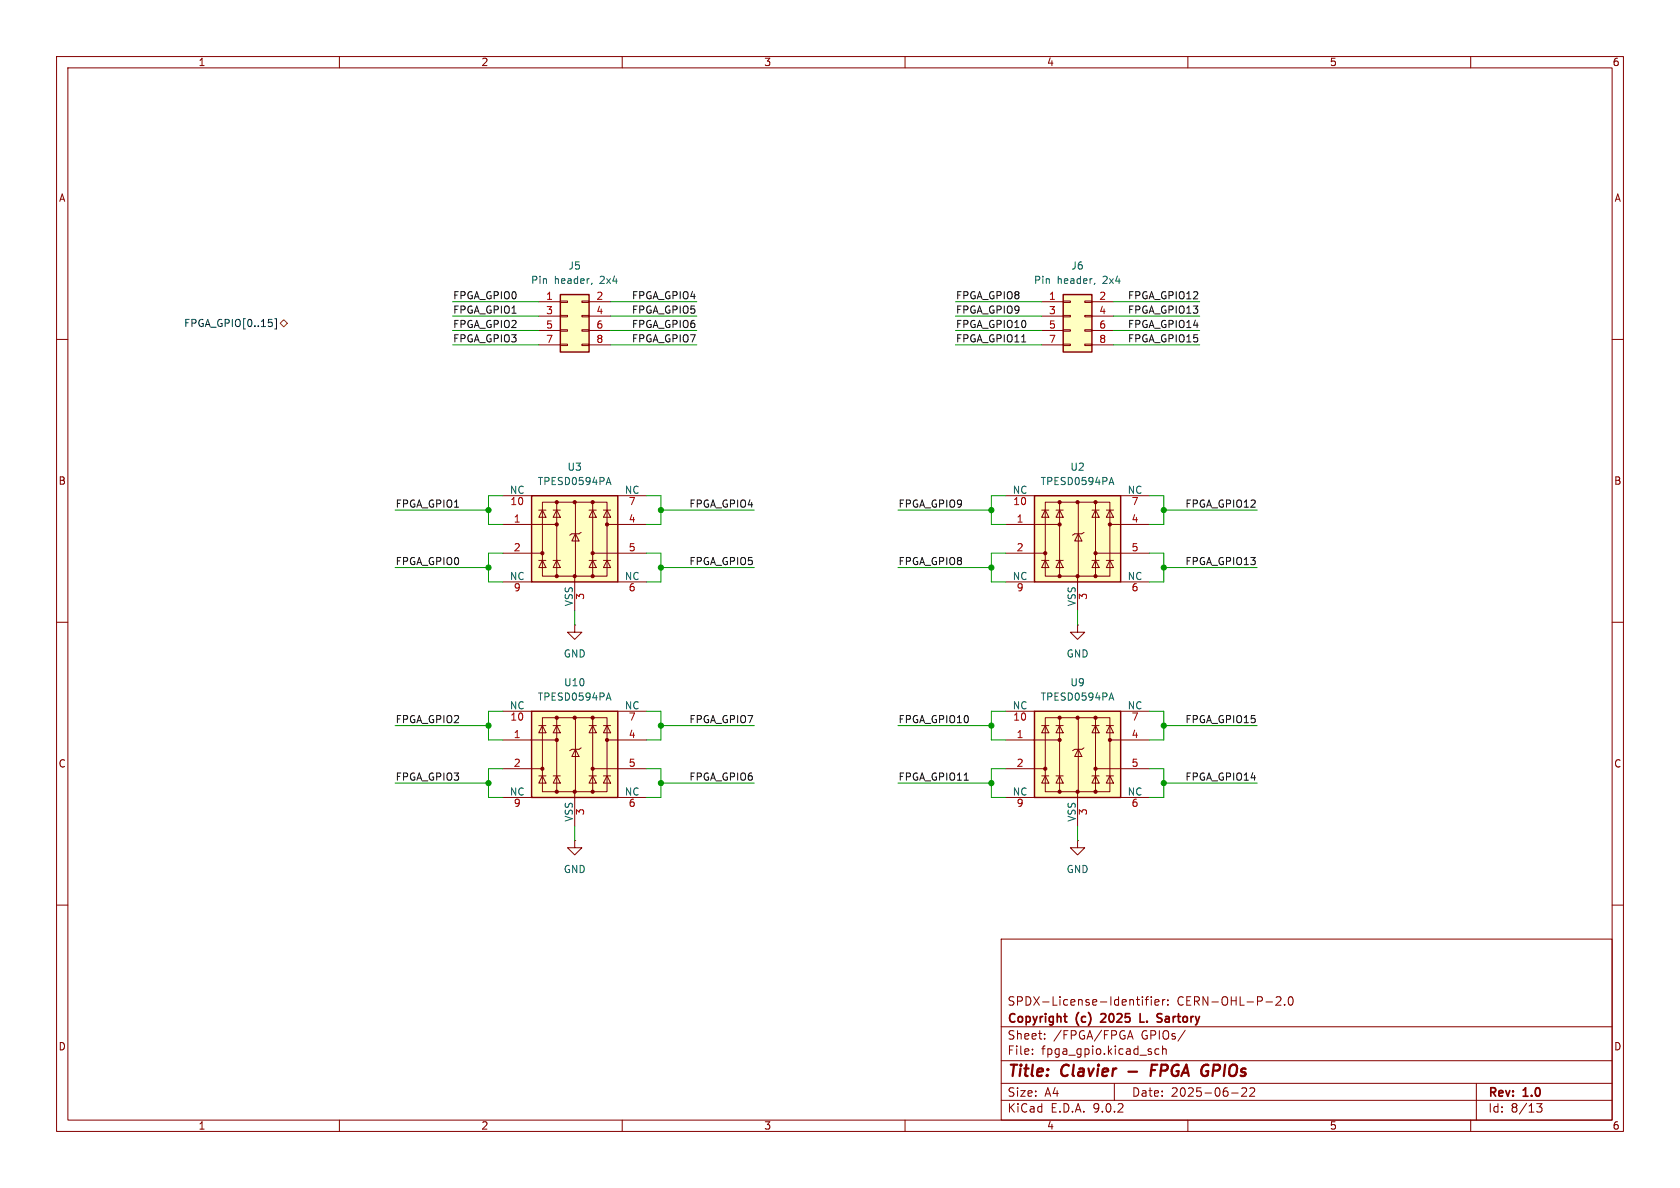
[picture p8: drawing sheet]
<svg xmlns="http://www.w3.org/2000/svg" width="297mm" height="210mm" viewBox="0 0 297 210" stroke-linecap="round" stroke-linejoin="round" font-family="sans-serif">
<g fill="none" stroke="#840000" stroke-width=".18">
<path d="M10 10h277v190h-277zM12 12h273v186h-273zM60 10v2M110 10v2M160 10v2M210 10v2M260 10v2M10 60h2M285 60h2M10 110h2M285 110h2M10 160h2"/>
<path d="M177 166h108v32h-108zM200.9 176.7h.6M201.3 177.7h.2M202 176.2v.1M202 176.7v1M202.5 176.7h.5M203 176.2l-.3 .2v1.3M203.5 176.2v.1M203.5 176.7v1M204.2 177.2l.7-.1-.1-.3-.4-.1-.2 .2v.7h.6M205.5 176.7v1M206 176.7l-.3 .1-.2 .2"/>
<path d="M206.5 177.6v.1M206.5 176.8v.1M225.6 176.3l.6-.1 .2 .1 .1 .3-1 1.1h1M227.1 177.6v.1M227.9 176.3l.2-.1a.81 .81 0 0 1 .6 .6 .81 .81 0 0 1-.3 .8l-.2 .1a.81 .81 0 0 1-.3-1.4zM285 160h2M60 198v2M110 198v2M160 198v2M177 194.5h108M177 191.5h108M177 187.5h108"/>
<path d="M177 181.5h108M182.5 186.3v.1M182.5 185.5v.1M184.7 183.6v.1M184.7 182.8v.1M197 191.5v3M199.3 183.7l.5-1.5 .5 1.5M199.5 183.3h.7M204.9 185.5l-.4-.1-.3 .3v.4l.1 .2h.6M205.5 185.5l.2-.1 .4 .1 .1 .9M205.5 184.9v1.5M209.5 182.1l-1.3 2"/>
<path d="M210 198v2M217.7 193.2h1.2M219.5 192.4l.6-.1 .2 .1 .1 .3-.9 1.1h.9M221 192.4l.5-.1 .2 .1 .1 .3-.9 1.1h.9M260 198v2M261 191.5v6.5M271.7 195.1h.9l-.5 .6 .4 .1v.7l-.2 .1-.6-.1"/>
</g>
<path d="M199.5 189.4h1.5M203.5 189.2h.7M204.6 188.2h-1l-.2 2" fill="none" stroke="#840000" stroke-width=".4"/>
<path d="M188.1 179.7h.5M194.7 179.3h-.1M195.4 179.8l-.8 .9h.9M201.6 179.2v1.5h.7M205.1 180l.3 .3-.1 .2-.2 .2M205.2 179.2l.2 .1M188.5 180.7h.1" fill="none" stroke="#840000" stroke-width=".3"/>
<path d="M99.1 52.1h5v10.1h-5z" fill="#ffffc2"/>
<path d="M99.1 52.1h5v10.1h-5z" fill="none" stroke="#840000" stroke-width=".25"/>
<g fill="none" stroke="#840000" stroke-width=".18">
<path d="M95.2 53.3h3.9M95.2 55.9h3.9M95.2 58.4h3.9M99.1 53.2h1.2v.3h-1.2zM99.1 55.8h1.2v.2h-1.2zM99.1 58.3h1.2v.2h-1.2zM102.9 53.2h1.2v.3h-1.2zM102.9 55.8h1.2v.2h-1.2zM102.9 58.3h1.2v.2h-1.2zM104.1 53.3h3.8M104.1 55.9h3.8M104.1 58.4h3.8"/>
<path d="M95.2 61h3.9M99.1 60.8h1.2v.3h-1.2zM102.9 60.8h1.2v.3h-1.2zM104.1 61h3.8"/>
</g>
<path d="M104.7 50l-.2 .3" fill="none" stroke="#006464" stroke-width=".18"/>
<path d="M94 125.7h15.2v15.3h-15.2z" fill="#ffffc2"/>
<g fill="none" stroke="#840000" stroke-width=".18">
<path d="M101.6 110.5v1.3h1.3l-1.3 1.2-1.3-1.2h1.3M101.6 110.5h.1M88.9 130.8h9.5M88.9 135.9h7M88.9 125.7h5.1M95.2 128.3h1.3M95.2 137.2h1.3M95.9 126.9h11.4v13.1h-11.4zM95.9 128.3l.6 1.2h-1.3zM95.9 137.2l.6 1.2h-1.3zM97.8 128.3h1.3M97.8 137.2h1.3"/>
<path d="M98.4 128.3l.7 1.2h-1.3zM98.4 137.2l.7 1.2h-1.3zM98.4 126.9v13.1M101.6 140v6.1M101.7 132.5l.7 1.2h-1.3zM101.7 126.9v13.1M102.7 132.2l-.3 .3h-1.3l-.4 .2M104.1 128.3h1.3M104.1 137.2h1.3M104.8 128.3l.6 1.2h-1.3zM104.8 137.2l.6 1.2h-1.3zM104.8 126.9v13.1"/>
<path d="M104.8 135.9h9.5M106.7 128.3h1.2M106.7 137.2h1.2M107.3 128.3l.6 1.2h-1.2zM107.3 137.2l.6 1.2h-1.2zM107.3 130.8h7M109.2 125.7h5.1M88.9 141h5.1M109.2 141h5.1M190.5 148.6v1.3h1.3l-1.3 1.2-1.3-1.2h1.3M190.5 148.6h.1"/>
</g>
<path d="M94 125.7h15.2v15.3h-15.2z" fill="none" stroke="#840000" stroke-width=".25"/>
<g fill="#840000" stroke="#840000" stroke-width=".18">
<circle cx="95.9" cy="135.9" r=".28"/>
<circle cx="98.4" cy="126.9" r=".28"/>
<circle cx="98.4" cy="130.8" r=".28"/>
<circle cx="98.4" cy="140" r=".28"/>
<circle cx="101.6" cy="126.9" r=".28"/>
<circle cx="101.6" cy="140" r=".28"/>
<circle cx="104.8" cy="126.9" r=".28"/>
<circle cx="104.8" cy="135.9" r=".28"/>
<circle cx="104.8" cy="140" r=".28"/>
<circle cx="107.3" cy="130.8" r=".28"/>
</g>
<path d="M107.3 123.4h.6M107.6 122.5l.4 1.3" fill="none" stroke="#006464" stroke-width=".18"/>
<path d="M188 52.1h5v10.1h-5z" fill="#ffffc2"/>
<path d="M188 52.1h5v10.1h-5z" fill="none" stroke="#840000" stroke-width=".25"/>
<g fill="none" stroke="#840000" stroke-width=".18">
<path d="M184.1 53.3h3.9M184.1 55.9h3.9M184.1 58.4h3.9M188 53.2h1.2v.3h-1.2zM188 55.8h1.2v.2h-1.2zM188 58.3h1.2v.2h-1.2zM191.8 53.2h1.2v.3h-1.2zM191.8 55.8h1.2v.2h-1.2zM191.8 58.3h1.2v.2h-1.2zM193 53.3h3.8M193 55.9h3.8M193 58.4h3.8"/>
<path d="M184.1 61h3.9M188 60.8h1.2v.3h-1.2zM191.8 60.8h1.2v.3h-1.2zM193 61h3.8M190.5 110.5v1.3h1.3l-1.3 1.2-1.3-1.2h1.3M190.5 110.5h.1M101.6 148.6v1.3h1.3l-1.3 1.2-1.3-1.2h1.3M101.6 148.6h.1"/>
</g>
<path d="M193.6 50l-.2 .3" fill="none" stroke="#006464" stroke-width=".18"/>
<path d="M182.9 87.6h15.2v15.3h-15.2z" fill="#ffffc2"/>
<g fill="none" stroke="#840000" stroke-width=".18">
<path d="M177.8 92.7h9.5M177.8 97.8h7M177.8 87.6h5.1M184.1 90.2h1.3M184.1 99.1h1.3M184.8 88.8h11.4v13.1h-11.4zM184.8 90.2l.6 1.2h-1.3zM184.8 99.1l.6 1.2h-1.3zM186.7 90.2h1.3M186.7 99.1h1.3M187.3 90.2l.7 1.2h-1.3zM187.3 99.1l.7 1.2h-1.3z"/>
<path d="M187.3 88.8v13.1M190.6 94.4l.7 1.2h-1.3zM190.6 88.8v13.1M191.6 94.1l-.3 .3h-1.3l-.4 .2M193 90.2h1.3M193 99.1h1.3M193.7 90.2l.6 1.2h-1.3zM193.7 99.1l.6 1.2h-1.3zM193.7 88.8v13.1M193.7 97.8h9.5M195.6 90.2h1.2M195.6 99.1h1.2"/>
<path d="M196.2 90.2l.6 1.2h-1.2zM196.2 99.1l.6 1.2h-1.2zM196.2 92.7h7M198.1 87.6h5.1M177.8 102.9h5.1M190.5 101.9v6.1M198.1 102.9h5.1"/>
</g>
<path d="M182.9 87.6h15.2v15.3h-15.2z" fill="none" stroke="#840000" stroke-width=".25"/>
<g fill="#840000" stroke="#840000" stroke-width=".18">
<circle cx="184.8" cy="97.8" r=".28"/>
<circle cx="187.3" cy="88.8" r=".28"/>
<circle cx="187.3" cy="92.7" r=".28"/>
<circle cx="187.3" cy="101.9" r=".28"/>
<circle cx="190.5" cy="88.8" r=".28"/>
<circle cx="190.5" cy="101.9" r=".28"/>
<circle cx="193.7" cy="88.8" r=".28"/>
<circle cx="193.7" cy="97.8" r=".28"/>
<circle cx="193.7" cy="101.9" r=".28"/>
<circle cx="196.2" cy="92.7" r=".28"/>
</g>
<path d="M196.2 85.3h.6M196.5 84.4l.4 1.3" fill="none" stroke="#006464" stroke-width=".18"/>
<path d="M182.9 125.7h15.2v15.3h-15.2z" fill="#ffffc2"/>
<g fill="none" stroke="#840000" stroke-width=".18">
<path d="M177.8 130.8h9.5M177.8 135.9h7M177.8 125.7h5.1M184.1 128.3h1.3M184.1 137.2h1.3M184.8 126.9h11.4v13.1h-11.4zM184.8 128.3l.6 1.2h-1.3zM184.8 137.2l.6 1.2h-1.3zM186.7 128.3h1.3M186.7 137.2h1.3M187.3 128.3l.7 1.2h-1.3zM187.3 137.2l.7 1.2h-1.3z"/>
<path d="M187.3 126.9v13.1M190.5 140v6.1M190.6 132.5l.7 1.2h-1.3zM190.6 126.9v13.1M191.6 132.2l-.3 .3h-1.3l-.4 .2M193 128.3h1.3M193 137.2h1.3M193.7 128.3l.6 1.2h-1.3zM193.7 137.2l.6 1.2h-1.3zM193.7 126.9v13.1M193.7 135.9h9.5M195.6 128.3h1.2"/>
<path d="M195.6 137.2h1.2M196.2 128.3l.6 1.2h-1.2zM196.2 137.2l.6 1.2h-1.2zM196.2 130.8h7M198.1 125.7h5.1M177.8 141h5.1M198.1 141h5.1"/>
</g>
<path d="M182.9 125.7h15.2v15.3h-15.2z" fill="none" stroke="#840000" stroke-width=".25"/>
<g fill="#840000" stroke="#840000" stroke-width=".18">
<circle cx="184.8" cy="135.9" r=".28"/>
<circle cx="187.3" cy="126.9" r=".28"/>
<circle cx="187.3" cy="130.8" r=".28"/>
<circle cx="187.3" cy="140" r=".28"/>
<circle cx="190.5" cy="126.9" r=".28"/>
<circle cx="190.5" cy="140" r=".28"/>
<circle cx="193.7" cy="126.9" r=".28"/>
<circle cx="193.7" cy="135.9" r=".28"/>
<circle cx="193.7" cy="140" r=".28"/>
<circle cx="196.2" cy="130.8" r=".28"/>
</g>
<path d="M196.2 123.4h.6M196.5 122.5l.4 1.3" fill="none" stroke="#006464" stroke-width=".18"/>
<path d="M94 87.6h15.2v15.3h-15.2z" fill="#ffffc2"/>
<g fill="none" stroke="#840000" stroke-width=".18">
<path d="M88.9 92.7h9.5M88.9 97.8h7M88.9 87.6h5.1M95.2 90.2h1.3M95.2 99.1h1.3M95.9 88.8h11.4v13.1h-11.4zM95.9 90.2l.6 1.2h-1.3zM95.9 99.1l.6 1.2h-1.3zM97.8 90.2h1.3M97.8 99.1h1.3M98.4 90.2l.7 1.2h-1.3zM98.4 99.1l.7 1.2h-1.3z"/>
<path d="M98.4 88.8v13.1M101.7 94.4l.7 1.2h-1.3zM101.7 88.8v13.1M102.7 94.1l-.3 .3h-1.3l-.4 .2M104.1 90.2h1.3M104.1 99.1h1.3M104.8 90.2l.6 1.2h-1.3zM104.8 99.1l.6 1.2h-1.3zM104.8 88.8v13.1M104.8 97.8h9.5M106.7 90.2h1.2M106.7 99.1h1.2"/>
<path d="M107.3 90.2l.6 1.2h-1.2zM107.3 99.1l.6 1.2h-1.2zM107.3 92.7h7M109.2 87.6h5.1M88.9 102.9h5.1M101.6 101.9v6.1M109.2 102.9h5.1"/>
</g>
<path d="M94 87.6h15.2v15.3h-15.2z" fill="none" stroke="#840000" stroke-width=".25"/>
<g fill="#840000" stroke="#840000" stroke-width=".18">
<circle cx="95.9" cy="97.8" r=".28"/>
<circle cx="98.4" cy="88.8" r=".28"/>
<circle cx="98.4" cy="92.7" r=".28"/>
<circle cx="98.4" cy="101.9" r=".28"/>
<circle cx="101.6" cy="88.8" r=".28"/>
<circle cx="101.6" cy="101.9" r=".28"/>
<circle cx="104.8" cy="88.8" r=".28"/>
<circle cx="104.8" cy="97.8" r=".28"/>
<circle cx="104.8" cy="101.9" r=".28"/>
<circle cx="107.3" cy="92.7" r=".28"/>
</g>
<path d="M107.3 85.3h.6M107.6 84.4l.4 1.3" fill="none" stroke="#006464" stroke-width=".18"/>
<path d="M48.1 57.1v.5M48.6 56.3h.3v1.9h-.3" fill="none" stroke="#000084" stroke-width=".18"/>
<path d="M49.5 57.2l.7-.7 .6 .7-.6 .6z" fill="none" stroke="#725600" stroke-width=".18"/>
<g fill="none" stroke="#009600" stroke-width=".18">
<path d="M80 58.4h15.2M80 55.9h15.2M80 53.3h15.2M107.9 58.4h15.3M107.9 55.9h15.3M107.9 53.3h15.3M168.9 58.4h15.2M168.9 55.9h15.2M168.9 53.3h15.2M196.8 58.4h15.3M196.8 55.9h15.3M196.8 53.3h15.3"/>
<path d="M80 61h15.2M107.9 61h15.3M168.9 61h15.2M196.8 61h15.3M69.8 90.2h16.6M88.9 87.6h-2.5v5.1h2.5M88.9 97.8h-2.5v5.1h2.5M114.3 87.6h2.5v5.1h-2.5M114.3 97.8h2.5v5.1h-2.5M116.8 90.2h16.5M158.7 90.2h16.6M177.8 87.6h-2.5v5.1h2.5"/>
<path d="M177.8 97.8h-2.5v5.1h2.5M203.2 87.6h2.5v5.1h-2.5M203.2 97.8h2.5v5.1h-2.5M205.7 90.2h16.5M69.8 100.3h16.6M101.6 108v2.5M116.8 100.3h16.5M158.7 100.3h16.6M190.5 108v2.5M205.7 100.3h16.5M69.8 138.4h16.6M69.8 128.3h16.6"/>
<path d="M88.9 135.9h-2.5v5.1h2.5M88.9 125.7h-2.5v5.1h2.5M114.3 135.9h2.5v5.1h-2.5M114.3 125.7h2.5v5.1h-2.5M116.8 138.4h16.5M116.8 128.3h16.5M158.7 138.4h16.6M158.7 128.3h16.6M177.8 135.9h-2.5v5.1h2.5M177.8 125.7h-2.5v5.1h2.5M203.2 135.9h2.5v5.1h-2.5M203.2 125.7h2.5v5.1h-2.5"/>
<path d="M205.7 138.4h16.5M205.7 128.3h16.5M101.6 146.1v2.5M190.5 146.1v2.5"/>
</g>
<g fill="#009600" stroke="#009600" stroke-width=".18">
<circle cx="116.8" cy="128.3" r=".46"/>
<circle cx="86.4" cy="138.4" r=".46"/>
<circle cx="116.8" cy="138.4" r=".46"/>
<circle cx="86.4" cy="128.3" r=".46"/>
<circle cx="205.7" cy="90.2" r=".46"/>
<circle cx="175.3" cy="90.2" r=".46"/>
<circle cx="175.3" cy="100.3" r=".46"/>
<circle cx="205.7" cy="100.3" r=".46"/>
<circle cx="116.8" cy="90.2" r=".46"/>
<circle cx="116.8" cy="100.3" r=".46"/>
<circle cx="86.4" cy="100.3" r=".46"/>
<circle cx="175.3" cy="138.4" r=".46"/>
<circle cx="205.7" cy="138.4" r=".46"/>
<circle cx="205.7" cy="128.3" r=".46"/>
<circle cx="175.3" cy="128.3" r=".46"/>
<circle cx="86.4" cy="90.2" r=".46"/>
</g>
<g font-size="2.8" fill="#840000">
<text x="178" y="190.9">Title:</text>
<text x="187.7" y="190.9">Clavier</text>
<text x="205.1" y="190.9">FPGA</text>
<text x="214.8" y="190.9">GPIOs</text>
</g>
<g font-size="2.1" fill="#840000">
<text x="178" y="178">SPDX-License-Identifier:</text>
<text x="208" y="178">CERN-OHL-P-2.0</text>
<text x="178" y="184">Sheet:</text>
<text x="178" y="181.2">Copyright</text>
<text x="186.2" y="184">/FPGA/FPGA</text>
<text x="190.3" y="181.2">(c)</text>
<text x="195.3" y="181.2">2025</text>
<text x="201.8" y="184">GPIOs/</text>
<text x="202.8" y="181.2">L.</text>
<text x="206.5" y="181.2">Sartory</text>
<text x="178" y="186.7">File:</text>
<text x="184.1" y="186.7">fpga_gpio.kicad_sch</text>
<text x="178" y="196.9">KiCad</text>
<text x="178" y="194.1">Size:</text>
<text x="184.7" y="194.1">A4</text>
<text x="185.7" y="196.9">E.D.A.</text>
<text x="193.3" y="196.9">9.0.2</text>
<text x="200" y="194.1">Date:</text>
<text x="207" y="194.1">2025-06-22</text>
<text x="263" y="194.3">Rev:</text>
<text x="263" y="196.9">Id:</text>
<text x="267.1" y="196.9">8/13</text>
<text x="269.4" y="194.3">1.0</text>
</g>
<g font-size="1.8" fill="#840000">
<text x="35" y="11.9">1</text>
<text x="85" y="11.9">2</text>
<text x="135" y="11.9">3</text>
<text x="185" y="11.9">4</text>
<text x="235" y="11.9">5</text>
<text x="285" y="11.9">6</text>
<text x="10.3" y="35.9">A</text>
<text x="285.3" y="35.9">A</text>
<text x="10.3" y="85.9">B</text>
<text x="285.3" y="85.9">B</text>
<text x="10.3" y="135.9">C</text>
<text x="285.3" y="135.9">C</text>
<text x="10.3" y="185.9">D</text>
<text x="285.3" y="185.9">D</text>
<text x="35" y="199.9">1</text>
<text x="85" y="199.9">2</text>
<text x="135" y="199.9">3</text>
<text x="185" y="199.9">4</text>
<text x="235" y="199.9">5</text>
<text x="285" y="199.9">6</text>
</g>
<g font-size="1.8" fill="#006464">
<text x="100.4" y="47.9">J5</text>
<text x="189.3" y="47.9">J6</text>
<text x="93.8" y="50.4">Pin</text>
<text x="98" y="50.4">header,</text>
<text x="106.2" y="50.4">2x4</text>
<text x="182.7" y="50.4">Pin</text>
<text x="186.9" y="50.4">header,</text>
<text x="195.1" y="50.4">2x4</text>
<text x="100.2" y="83.4">U3</text>
<text x="189.1" y="83.4">U2</text>
<text x="90" y="87.4">NC</text>
<text x="95" y="86">TPESD0594PA</text>
<text x="110.4" y="87.4">NC</text>
<text x="178.9" y="87.4">NC</text>
<text x="183.9" y="86">TPESD0594PA</text>
<text x="199.3" y="87.4">NC</text>
<text x="90" y="102.6">NC</text>
<text x="101.3" y="107.3" transform="rotate(-90 101.3 107.3)">VSS</text>
<text x="110.4" y="102.6">NC</text>
<text x="178.9" y="102.6">NC</text>
<text x="190.2" y="107.3" transform="rotate(-90 190.2 107.3)">VSS</text>
<text x="199.3" y="102.6">NC</text>
<text x="99.6" y="116.4">GND</text>
<text x="188.5" y="116.4">GND</text>
<text x="90" y="125.5">NC</text>
<text x="95" y="124.1">TPESD0594PA</text>
<text x="99.6" y="121.5">U10</text>
<text x="110.4" y="125.5">NC</text>
<text x="178.9" y="125.5">NC</text>
<text x="183.9" y="124.1">TPESD0594PA</text>
<text x="189.1" y="121.5">U9</text>
<text x="199.3" y="125.5">NC</text>
<text x="90" y="140.7">NC</text>
<text x="110.4" y="140.7">NC</text>
<text x="178.9" y="140.7">NC</text>
<text x="199.3" y="140.7">NC</text>
<text x="101.3" y="145.4" transform="rotate(-90 101.3 145.4)">VSS</text>
<text x="190.2" y="145.4" transform="rotate(-90 190.2 145.4)">VSS</text>
<text x="99.6" y="154.5">GND</text>
<text x="188.5" y="154.5">GND</text>
</g>
<g font-size="1.8" fill="#0f0f0f">
<text x="80" y="53">FPGA_GPIO0</text>
<text x="111.6" y="53">FPGA_GPIO4</text>
<text x="168.9" y="53">FPGA_GPIO8</text>
<text x="199.3" y="53">FPGA_GPIO12</text>
<text x="80" y="55.5">FPGA_GPIO1</text>
<text x="80" y="58.1">FPGA_GPIO2</text>
<text x="111.6" y="58.1">FPGA_GPIO6</text>
<text x="111.6" y="55.5">FPGA_GPIO5</text>
<text x="168.9" y="58.1">FPGA_GPIO10</text>
<text x="168.9" y="55.5">FPGA_GPIO9</text>
<text x="199.3" y="55.5">FPGA_GPIO13</text>
<text x="199.3" y="58.1">FPGA_GPIO14</text>
<text x="80" y="60.6">FPGA_GPIO3</text>
<text x="111.6" y="60.6">FPGA_GPIO7</text>
<text x="168.9" y="60.6">FPGA_GPIO11</text>
<text x="199.3" y="60.6">FPGA_GPIO15</text>
<text x="69.8" y="89.8">FPGA_GPIO1</text>
<text x="121.8" y="89.8">FPGA_GPIO4</text>
<text x="158.7" y="89.8">FPGA_GPIO9</text>
<text x="209.5" y="89.8">FPGA_GPIO12</text>
<text x="69.8" y="100">FPGA_GPIO0</text>
<text x="121.8" y="100">FPGA_GPIO5</text>
<text x="158.7" y="100">FPGA_GPIO8</text>
<text x="209.5" y="100">FPGA_GPIO13</text>
<text x="69.8" y="127.9">FPGA_GPIO2</text>
<text x="121.8" y="127.9">FPGA_GPIO7</text>
<text x="158.7" y="127.9">FPGA_GPIO10</text>
<text x="209.5" y="127.9">FPGA_GPIO15</text>
<text x="69.8" y="138.1">FPGA_GPIO3</text>
<text x="121.8" y="138.1">FPGA_GPIO6</text>
<text x="158.7" y="138.1">FPGA_GPIO11</text>
<text x="209.5" y="138.1">FPGA_GPIO14</text>
</g>
<g font-size="1.8" fill="#a90000">
<text x="96.4" y="53.1">1</text>
<text x="105.3" y="53.1">2</text>
<text x="185.3" y="53.1">1</text>
<text x="194.2" y="53.1">2</text>
<text x="96.4" y="55.6">3</text>
<text x="96.4" y="58.2">5</text>
<text x="105.3" y="55.6">4</text>
<text x="105.3" y="58.2">6</text>
<text x="185.3" y="55.6">3</text>
<text x="185.3" y="58.2">5</text>
<text x="194.2" y="55.6">4</text>
<text x="194.2" y="58.2">6</text>
<text x="96.4" y="60.7">7</text>
<text x="105.3" y="60.7">8</text>
<text x="185.3" y="60.7">7</text>
<text x="194.2" y="60.7">8</text>
<text x="90.1" y="89.6">10</text>
<text x="111.1" y="89.6">7</text>
<text x="179" y="89.6">10</text>
<text x="200" y="89.6">7</text>
<text x="90.7" y="92.5">1</text>
<text x="111.1" y="92.5">4</text>
<text x="179.6" y="92.5">1</text>
<text x="200" y="92.5">4</text>
<text x="90.7" y="97.5">2</text>
<text x="111.1" y="97.5">5</text>
<text x="179.6" y="97.5">2</text>
<text x="200" y="97.5">5</text>
<text x="90.7" y="104.9">9</text>
<text x="103.6" y="106.1" transform="rotate(-90 103.6 106.1)">3</text>
<text x="111.1" y="104.9">6</text>
<text x="179.6" y="104.9">9</text>
<text x="192.5" y="106.1" transform="rotate(-90 192.5 106.1)">3</text>
<text x="200" y="104.9">6</text>
<text x="90.1" y="127.7">10</text>
<text x="90.7" y="130.6">1</text>
<text x="111.1" y="127.7">7</text>
<text x="111.1" y="130.6">4</text>
<text x="179" y="127.7">10</text>
<text x="179.6" y="130.6">1</text>
<text x="200" y="127.7">7</text>
<text x="200" y="130.6">4</text>
<text x="90.7" y="135.6">2</text>
<text x="111.1" y="135.6">5</text>
<text x="179.6" y="135.6">2</text>
<text x="200" y="135.6">5</text>
<text x="90.7" y="143">9</text>
<text x="111.1" y="143">6</text>
<text x="179.6" y="143">9</text>
<text x="200" y="143">6</text>
<text x="103.6" y="144.2" transform="rotate(-90 103.6 144.2)">3</text>
<text x="192.5" y="144.2" transform="rotate(-90 192.5 144.2)">3</text>
</g>
<text font-size="1.8" fill="#000084" x="32.4" y="58">FPGA_GPIO[0..15]</text>
</svg>
